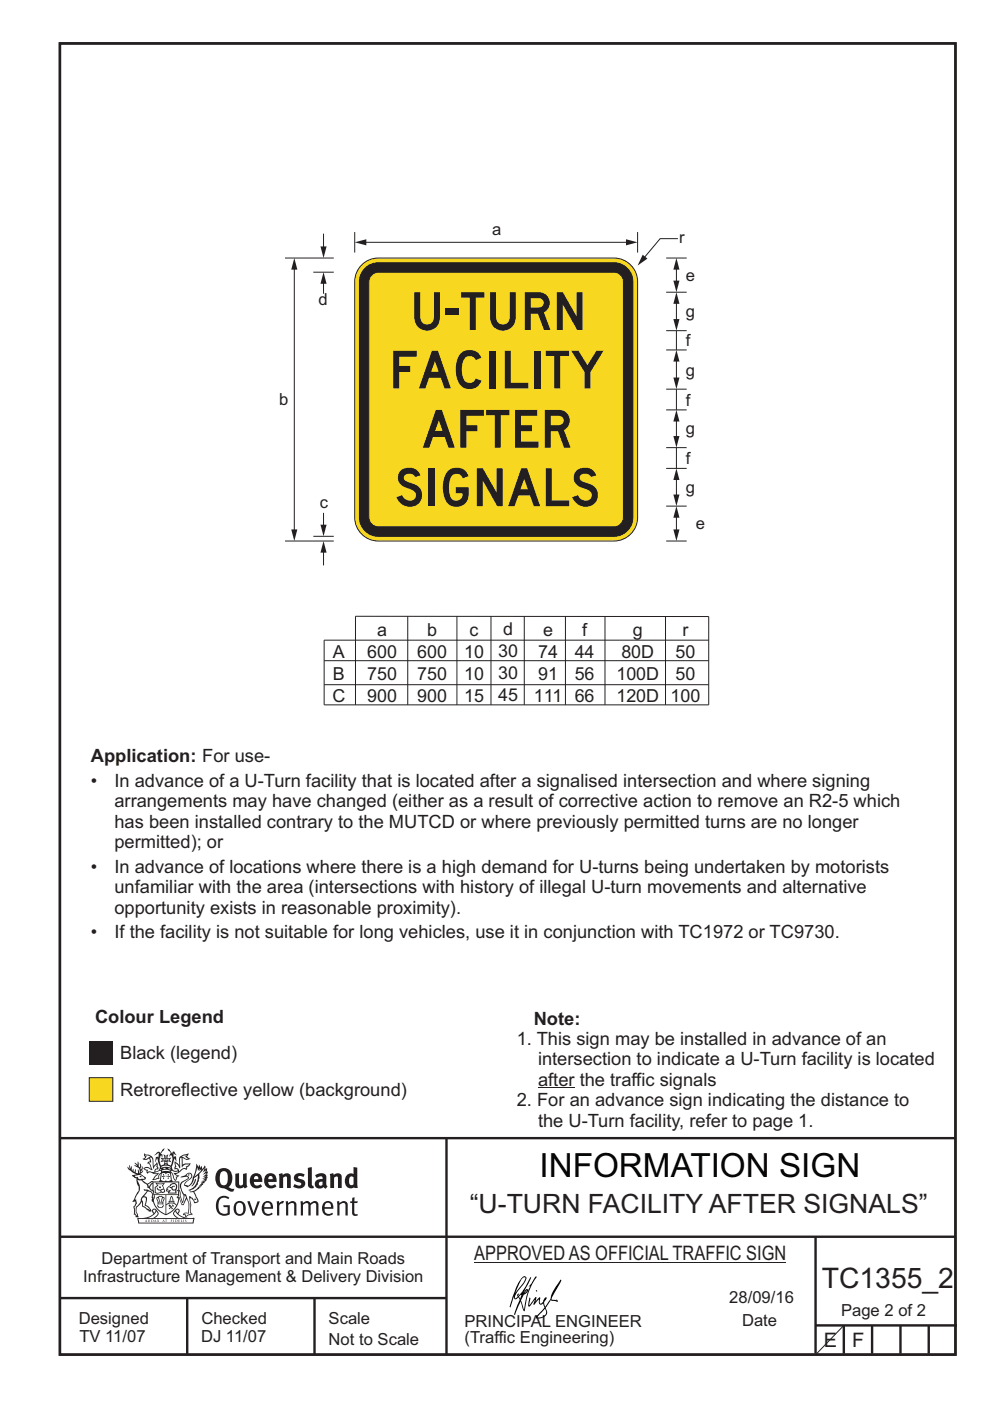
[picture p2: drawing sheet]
<svg xmlns="http://www.w3.org/2000/svg" width="210mm" height="297mm" viewBox="0 0 210 297" stroke-linecap="round" stroke-linejoin="round" font-family="sans-serif">
<g fill="none" stroke="#231f20" stroke-width=".51">
<path d="M12.7 9.2h190v278h-190zM12.7 241.3h189.9M94.7 241.4v45.8M12.7 275.2h82M12.7 262.2h190.1M39.7 275.2v12M66.7 275.2v12M173 262.2v24.8M173 281h30M179 281v6M185 281v6M191 281v6"/>
<path d="M197 281v6"/>
</g>
<g fill="#231f20">
<path d="M47 248.5a2.55 2.55 0 0 0 0 2.7l.3 .1a.81 .81 0 0 0 1-.9v-.6a1.04 1.04 0 0 0-1.1-1.5zM46.3 248.1a1.82 1.82 0 0 1 2.1-.2 1.82 1.82 0 0 1 .9 1.9 2.29 2.29 0 0 1-.8 1.9l.7 .3h.5l-.2 .6a2.87 2.87 0 0 1-2-.7 2.12 2.12 0 0 1-1.7-3.1z" fill-rule="evenodd"/>
<path d="M49.9 248.9l.8-.2v2a.46 .46 0 0 0 .2 .6 .46 .46 0 0 0 .7-.2v-2.2l.7-.2v2.4l.2 .5-.6 .4-.2-.3a1.02 1.02 0 0 1-1.2 .2 1.02 1.02 0 0 1-.6-1.1z" fill-rule="evenodd"/>
<path d="M54 249.5l-.1 .5h.9a.49 .49 0 0 0-.2-.6 .49 .49 0 0 0-.6 .1zM53.4 249.2a1.34 1.34 0 0 1 1.6-.3 1.34 1.34 0 0 1 .6 1.5v.2h-1.7a.77 .77 0 0 0 .5 .8 .77 .77 0 0 0 .9-.3l.3 .4a1.59 1.59 0 0 1-2.1 .2 1.59 1.59 0 0 1-.4-2z" fill-rule="evenodd"/>
<path d="M57 249.5l-.1 .5h.9a.49 .49 0 0 0-.2-.6 .49 .49 0 0 0-.6 .1zM56.4 249.2a1.34 1.34 0 0 1 1.6-.3 1.34 1.34 0 0 1 .7 1.5v.2h-1.8a.77 .77 0 0 0 .5 .8 .77 .77 0 0 0 .9-.3l.3 .4a1.59 1.59 0 0 1-2 .2 1.59 1.59 0 0 1-.5-2z" fill-rule="evenodd"/>
<path d="M59.1 248.9l.8-.2 .1 .4a.95 .95 0 0 1 1-.3 .95 .95 0 0 1 .7 .8v2.3h-.8v-2.3a.46 .46 0 0 0-.8 .1v2.2h-.9z" fill-rule="evenodd"/>
<path d="M62.5 249.1a1.75 1.75 0 0 1 2.1-.1l-.2 .5-.6-.2a.43 .43 0 0 0-.6 .3l.4 .3a1.04 1.04 0 0 1 1.2 1.2 1.04 1.04 0 0 1-1.4 .9l-1.2-.4 .3-.6 1 .4 .4-.4a.88 .88 0 0 0-1-.5l-.4-.2-.1-.4z" fill-rule="evenodd"/>
<path d="M65.3 247.6l.8-.2 .1 3.8 .2 .2 .2 .5a.88 .88 0 0 1-1-.1 .88 .88 0 0 1-.3-1z" fill-rule="evenodd"/>
<path d="M67.8 250.6a.43 .43 0 0 0-.1 .7 .43 .43 0 0 0 .7-.1v-.7zM66.8 249.2a1.7 1.7 0 0 1 2.4 .1v1.8l.3 .4-.4 .5-.5-.3a1.03 1.03 0 0 1-1.7-.2 1.03 1.03 0 0 1 .8-1.5h.7v-.4a.8 .8 0 0 0-1.2 .1z" fill-rule="evenodd"/>
<path d="M69.9 248.9l.8-.2 .1 .4a.95 .95 0 0 1 1-.3 .95 .95 0 0 1 .7 .8v2.3h-.8v-2.3a.46 .46 0 0 0-.8 .1v2.2h-.8z" fill-rule="evenodd"/>
<path d="M74.3 249.5a1.48 1.48 0 0 0 0 1.7l.4 .1 .3-.2v-1.5l-.3-.2zM75 247.4l.8 .2 .1 4.3h-.7l-.1-.2a1.26 1.26 0 0 1-1.4 0 1.26 1.26 0 0 1-.6-1.3 1.29 1.29 0 0 1 .5-1.3 1.29 1.29 0 0 1 1.4-.2z" fill-rule="evenodd"/>
<path d="M46.4 253.9a1.72 1.72 0 0 1 2.2 0l-.2 .3a1.24 1.24 0 0 0-1.4-.1 1.24 1.24 0 0 0-.7 1.3 1.49 1.49 0 0 0 1.3 2l.7-.2v-1.3h-.9l-.1-.4h1.4v2a1.93 1.93 0 0 1-2.2-.1 1.93 1.93 0 0 1-.7-2.2l.2-.7z" fill-rule="evenodd"/>
<path d="M50.3 255.2a1.65 1.65 0 0 0 .3 2.2 .99 .99 0 0 0 1-1.5 .78 .78 0 0 0-.4-.8 .78 .78 0 0 0-.9 .1zM50 254.9a1.33 1.33 0 0 1 1.6-.1 1.33 1.33 0 0 1 .5 1.5 1.31 1.31 0 0 1-1.3 1.5 1.31 1.31 0 0 1-1.3-1.6l.1-.5z" fill-rule="evenodd"/>
<path d="M52.5 254.7l.4-.1 .9 2.6 .8-2.5h.5l-1.1 3h-.5z" fill-rule="evenodd"/>
<path d="M56.2 255.2l-.2 .7h1.4a.7 .7 0 0 0-.3-.8 .7 .7 0 0 0-.9 .1zM55.9 255a1.22 1.22 0 0 1 1.5-.2 1.22 1.22 0 0 1 .5 1.5h-1.9a.93 .93 0 0 0 .5 1 .93 .93 0 0 0 1.2-.2l.1 .3a1.43 1.43 0 0 1-1.7 .1 1.43 1.43 0 0 1-.6-1.7z" fill-rule="evenodd"/>
<path d="M58.7 254.8l.4-.2 .1 .5 .4-.3 .6-.2-.2 .6a.66 .66 0 0 0-.8 .6v1.9h-.4z" fill-rule="evenodd"/>
<path d="M60.6 254.8l.4-.2 .1 .5a.94 .94 0 0 1 1-.4 .94 .94 0 0 1 .8 .7v2.3h-.5l-.1-2.5a.81 .81 0 0 0-1.2 .3v2.2h-.4z" fill-rule="evenodd"/>
<path d="M63.7 254.7l.5-.1 .1 .5 .4-.3a.78 .78 0 0 1 1.1 .3 .9 .9 0 0 1 1-.5 .9 .9 0 0 1 .7 .8v2.3h-.4l-.1-2.5a.67 .67 0 0 0-1.1 .3v2.2h-.5v-2.4l-.4-.2-.7 .4v2.2h-.5z" fill-rule="evenodd"/>
<path d="M69 255.2l-.2 .7h1.4a.7 .7 0 0 0-.3-.8 .7 .7 0 0 0-.9 .1zM68.7 255a1.22 1.22 0 0 1 1.5-.2 1.22 1.22 0 0 1 .5 1.5h-1.9a.93 .93 0 0 0 .5 1 .93 .93 0 0 0 1.2-.2l.1 .3a1.44 1.44 0 0 1-1.7 .1 1.44 1.44 0 0 1-.6-1.7z" fill-rule="evenodd"/>
<path d="M71.4 254.8l.5-.2 .1 .5a.94 .94 0 0 1 1-.4 .94 .94 0 0 1 .7 .7v2.3h-.4l-.1-2.5a.81 .81 0 0 0-1.2 .3v2.2h-.5z" fill-rule="evenodd"/>
<path d="M74.7 254l.5-.2v.9h.7l-.1 .4h-.7l.1 2.2 .1 .1h.5l.1 .3a.75 .75 0 0 1-1.2-.6v-2h-.4v-.4h.4z" fill-rule="evenodd"/>
<path d="M30.8 244.9l1.1 .3-.9 .5h-.4l.5-.5zM31.8 245.5l.2-.1a2.44 2.44 0 0 1 .4 2l.1 .4 .7-1-.1 .6 .3 .3a.57 .57 0 0 0-.6 .8l-1-.2-.5 .2 .1-.5-.7-.2 .6-.2 1 .5 .1-.1-.6-1.3-.2-.1 .5-.1zM30.7 244.5l-.2 .4 .3 .4-.6 .4a1.04 1.04 0 0 0 1.4-.1l.2 .7h-.4l-.2 .4a.94 .94 0 0 1 .9 1.1l-.2-.1a1.16 1.16 0 0 0-1.5-.1l.3 .4 .4 .2 .1 .5 .2 .2v-.2a.94 .94 0 0 1 1.1 .2h.9l-1.2 1.2a1.13 1.13 0 0 0 1.2-.2l.4-.1-.1-.4 .5-.7a.83 .83 0 0 0-.6 1.1l-.3-.1-.7 .3 1.1-1.4-.5 .2-.5-.1 1.3-.5-.2-.2-.8 .4v-.3l.2-.2 .3 .1 .1-.3-.2-.4v-.6l-.2-.3-.6 .9v-.7a1.42 1.42 0 0 0-1.7-1.8z" fill-rule="evenodd"/>
<path d="M38.5 245.3l.5-.3 .7-.1-.6 .3 .8 .5h-.3zM38.3 245.5h.2l.1 2a1.69 1.69 0 0 1 1.5-.7l-.7 .5 .1 .5a1.1 1.1 0 0 0-1.5 .6l-.1-.5-.2-.2h-.5l.2-.4-.2-.7a1.42 1.42 0 0 1 .8 1.1l.2-.1zM37.1 246.2l.1 1-.2 .3v.5l.6-.1 .1 .2a.96 .96 0 0 1-1.1-.1l-.1 .1a1.06 1.06 0 0 0 1.3 .2v.1a.72 .72 0 0 1-1 .2l.3 .5 .6 .3-.4 .1-.1 .7-.3-.4-.3-1.1-.4-.4 .4 .9a1.54 1.54 0 0 0 .6 1.2l.2-.3a.58 .58 0 0 1 .5-.7l.1-.2h-.3l-.4-.3 .9-.5a.93 .93 0 0 1 1.1-.5l.1 .2 .2-.1 .1-.5a.99 .99 0 0 0 .7-.9l-1.3 .1-.4 .3v-1.5l.9 .4 .8-.3h-.3l-.5-.4 .4-.7-.7 .2a1.46 1.46 0 0 0-1.3 2.1v.4l-.2-.4z" fill-rule="evenodd"/>
<path d="M35.6 248.9l.2 .1-.1 .4h.3l-.3 .1v.5l-.1-.6h-.3l.3-.1z" fill-rule="evenodd"/>
<path d="M34.6 248.9l.2 .1-.1 .3 .4 .1h-.4v.6l-.1-.5-.3-.1h.3z" fill-rule="evenodd"/>
<path d="M34.3 248.8a.57 .57 0 0 1 .9 .2 .57 .57 0 0 1 .9-.2l.2 1.4-.2 .1a.57 .57 0 0 1-.9-.1 .69 .69 0 0 1-1.1 0zM34.2 248.1l-.3 2.1-.2 .4h2.9l-.1-.4-.3-2.1h-.2v.3l-.8-.1-.9 .1 .1-.3z" fill-rule="evenodd"/>
<path d="M34.2 252.4a.3 .3 0 0 0 .6 0 .3 .3 0 0 0-.6 0zM33.3 251l.3 .3-.3 .3a.79 .79 0 0 0 0 1.3l.8-.2-.1-.3a.55 .55 0 0 1-.7-.6h.1l.1 .3 .4 .1 .8-.2-.4-.7 .4-.3-.7 .1zM33 250.7l1.1 .2 .9-.2-.4 .7 .4 1.1a.56 .56 0 0 1-.8 .3l-.2 .1a.73 .73 0 0 1-.9 .1 .73 .73 0 0 1-.3-.9v-.4l.5-.4z" fill-rule="evenodd"/>
<path d="M35.6 251.9l.7-.5a.58 .58 0 0 1 1-.1 .58 .58 0 0 1-.5 .9l-.2-.3a.43 .43 0 0 1 .6-.3v-.1a.57 .57 0 0 0-.8 .2l-.2-.1-.3 .2 .4 .1a.55 .55 0 0 0 .9 .5v.5h-1.3l.3-.4-.1-.2-.6 .1 .2-.2-.2-.1zM35.4 251.8l-.1 .2a.39 .39 0 0 0 .2 .7l.3-.1-.2 .5h1.9l-.1-.8a.86 .86 0 0 0-.1-1.4 .86 .86 0 0 0-1.3 .4z" fill-rule="evenodd"/>
<path d="M36 254.8h.8v.2h-.8zM36.4 253.8l.2 .8h-.4zM36.4 253.5l-.3 .5-.1 .6h-.2v.4l-.7 .4 .1 .2a1.48 1.48 0 0 1 2.2 .1l.2-.1-.6-.5v-.5h-.2l-.1-.6z" fill-rule="evenodd"/>
<path d="M35.8 255.4l.3 .1 .2 .3 .3-.2-.2-.2a.38 .38 0 0 1 .4 .5l-.1-.2-.3 .3 .3 .2-.3 .2-.1-.3-.4 .3-.1-.2 .4-.3-.2-.1-.1 .1z" fill-rule="evenodd"/>
<path d="M34.5 254h.2v.2l-.3 .6h-.1zM33.6 255.3h.9v.2a.55 .55 0 0 1-.8 .4v-.2h-.2zM33.4 254h.2l.2 .8h-.2zM33.6 255h.8l.1 .1-.8 .1zM33.8 253.7h.5l-.2 1.1h-.2zM33.3 253.8l-.1 .3 .3 1.2a.48 .48 0 0 0-.1 .5 .48 .48 0 0 0 .4 .3l.6-.1a.49 .49 0 0 0 .2-.7l.3-1.2-.1-.3a1.42 1.42 0 0 0-1.5 0z" fill-rule="evenodd"/>
<path d="M33.6 251.6h.5l.1 .3h-.4z" fill-rule="evenodd"/>
<path d="M41.3 250.1l.3-.2-.2 .9-.6 .7h-.2l.5-.7z" fill-rule="evenodd"/>
<path d="M39.7 249l.3-.2 .5 .2a.88 .88 0 0 1-.6 1.1 1.22 1.22 0 0 0-.8 1.3l.5 .2a.72 .72 0 0 0 .9-.4l.5-.8 .2-.6 .8-.6v.3a2.85 2.85 0 0 1-2 2.8l.1 .1a2.13 2.13 0 0 0 1.9-1.5l-.1-.2a2.01 2.01 0 0 0 .3-1.8l1.2-1.3-.4 1 .7-.5-.7 1 .8-.4-.8 .8 .7-.1-.9 .5 .8-.1-.8 .4h.7l-.8 .3 .3 .2h-.4l.2 .4-.4-.1 .2 .3h-.4l.1 .3h-.1a2.16 2.16 0 0 1-2 1l.1 .2h.4a.76 .76 0 0 1 .7 .7l.5 1.2-.6 .2a1.45 1.45 0 0 0-1.2-1.3l.3 1.8-.1 1.9 .4 .2a1.07 1.07 0 0 0-1.2 .4v-.3l-.5-.2a.87 .87 0 0 1 1-.1l.1-.7a4.4 4.4 0 0 0-.6-3.1l-.1-.3h-.2a2.16 2.16 0 0 1-.7-2.2l.3-.3 1.2-.8a.55 .55 0 0 0-.4-.7zM37.8 252.4a.76 .76 0 0 1 .3 1.1l.6 1.6 .4-1.7 .2 .1a.61 .61 0 0 1-.1 .9l-.3 .9h-.2l-.7-1.6-.3 .1a1.18 1.18 0 0 0 .1-1.4zM41.8 247.5l.2 .8 .3-.6v.6l.3-.5a1.9 1.9 0 0 1-1.1 1.4l-.3 .3zM38.2 249.6l1.4-.1 .2 .1v.3l-.5 .3a1.26 1.26 0 0 0-1 1.9l.2 .7a1.84 1.84 0 0 1 .2 2l-.4-1.3a.96 .96 0 0 0-.4-1.3l-.4 .3a.78 .78 0 0 1-.1 1.3l.2 .2h.4l.4 1.1a.38 .38 0 0 0 .2 .4 .38 .38 0 0 0 .4-.1l.6-1.2a2.94 2.94 0 0 1 .3 2.5v.5l-.8-.1-.3 .4v.2l.4-.1 .1 .4 .2 .1a1.02 1.02 0 0 1 1.3-.5l-.1-.4-.3-.1 .2-1.7-.3-1.4 .1 .1a1.14 1.14 0 0 1 .7 .9 .63 .63 0 0 0 .9-.2 .63 .63 0 0 0-.2-.8l-.6-1.3 .9-.6 .2-.3 .2-.1v-.2h.3l-.1-.3h.4l-.1-.3 .5-.1-.2-.2 .5-.4 .1-.2-.3 .1 .5-.6-.3 .1 .3-.6-.4 .1 .4-.5v-.3l-.3 .2 .1-.6v-.3l-.4 .3-.1-.8-.5 .8-.2-.7-.2 .5-.3-.8-.1 .6-.5-.8-.1 1.4-.7 1.9a1.81 1.81 0 0 1-.9 1.4l-.6-.2a1.75 1.75 0 0 1 1.1-1.2 .75 .75 0 0 0 .1-1.3 .75 .75 0 0 0-1.2 .5z" fill-rule="evenodd"/>
<path d="M41.2 254.2l.3-.1 .1 .3h-.4z" fill-rule="evenodd"/>
<path d="M29.4 258.4h11.6l-.2 .8h-11.3zM31.3 258.2l.5-.1a2.48 2.48 0 0 0 1.4-1.3l.2 .6-.5 .5-.4 .3zM32.5 256.6l.3-.2 .2 .2-.3 .6zM37.2 256.8a2.65 2.65 0 0 0 1.8 1.4h-1.1l-.5-.3-.5-.5zM37.4 256.6l.2-.2 .3 .2-.3 .6zM29.2 258.2l.1 1.2h11.7l.3-1.1-.2-.1a4.1 4.1 0 0 1-3.3-.9l.3-.4-.1-.5a1.06 1.06 0 0 0-1.3 .9l.2 .4 .6 .5h-4.7l.3-.1a.84 .84 0 0 0 .6-.7 .84 .84 0 0 0-.5-.9l-.3-.2-.5 .1-.1 .5 .3 .4a4.2 4.2 0 0 1-3.4 .9z" fill-rule="evenodd"/>
<path d="M31 258.7l.1 .2h-.2zM31 258.6l-.3 .5 .4-.1 .2 .1z" fill-rule="evenodd"/>
<path d="M31.3 258.6h.2v.4a.25 .25 0 0 0 .3-.1 .25 .25 0 0 0-.1-.3h.1a.29 .29 0 0 1 0 .4 .29 .29 0 0 1-.4 0 .29 .29 0 0 1 0-.4z" fill-rule="evenodd"/>
<path d="M32.2 258.6a.22 .22 0 0 1 .3 .2 .22 .22 0 0 1-.3 .2zM32 258.6v.5a.33 .33 0 0 0 .5-.1 .33 .33 0 0 0 0-.4 .33 .33 0 0 0-.5 0z" fill-rule="evenodd"/>
<path d="M32.9 258.7l.1 .2h-.2zM32.9 258.6l-.2 .5 .3-.1 .2 .1z" fill-rule="evenodd"/>
<path d="M33.3 258.6h.2v.2l.3-.2-.2 .2 .2 .3-.3-.2-.1 .2h-.1l.2-.3z" fill-rule="evenodd"/>
<path d="M34.7 258.7l.1 .2h-.2zM34.7 258.6l-.3 .5 .4-.1 .2 .1z" fill-rule="evenodd"/>
<path d="M35 258.6h.4h-.1v.5h-.2l.1-.5z" fill-rule="evenodd"/>
<path d="M36.2 258.6h.3h-.2v.2h.2h-.2l.1 .3h-.2z" fill-rule="evenodd"/>
<path d="M36.7 258.6h.2v.5h-.2z" fill-rule="evenodd"/>
<path d="M37.3 258.6a.22 .22 0 0 1 .3 .2 .22 .22 0 0 1-.3 .2zM37.1 258.6v.5a.33 .33 0 0 0 .5-.1 .33 .33 0 0 0 0-.4 .33 .33 0 0 0-.5 0z" fill-rule="evenodd"/>
<path d="M37.8 258.6h.3h-.1v.2h.1h-.1v.2l.1 .1h-.3z" fill-rule="evenodd"/>
<path d="M38.3 258.6h.3l-.1 .4 .2 .1h-.4z" fill-rule="evenodd"/>
<path d="M38.9 258.6h.2v.5h-.2z" fill-rule="evenodd"/>
<path d="M39.3 258.6h.2l-.2 .1 .2 .2-.1 .2h-.1v-.2l.2 .1z" fill-rule="evenodd"/>
<path d="M34.2 247.4a1.51 1.51 0 0 1 2 .2 2.67 2.67 0 0 0-2.1 0zM35.7 247.6l.4 .2 .1 .2-.4-.1zM34.6 247.7l.4-.1 .2 .2h-.4zM34 247.9l.3 .1-.3 .1zM34.9 246.9l.3-.2 .2 .2zM34.9 245.7h.2v.4h-.2zM35 245.1l.2 .2 .2-.2-.1 .4h-.2zM35.1 246.3h.2l.1 .4-.2-.2-.2 .2zM35.3 245.7h.2v.4h-.2zM34.4 245.7l.3 .1v.2l-.3 .1 .2-.2zM35.7 245.8l.3-.1-.2 .2 .2 .2-.4-.1zM32.7 244.9l1-.5-.1 1-.2-.1-.4 .1-.2 1.1 .5-1 .2 .9a1.84 1.84 0 0 1 .3 1.7l.4 .1a2.48 2.48 0 0 1 2.2 .1l.2-.3-.2-.7 .7-1.7 .4 .6-.2-1-.2-.1-.2 .3v-.9l.6 .4-.6-.7h-.3l-.1 .4-.5-.8-.5-.3 .2 .4 .5 .6-.4 .7 .4-.3a2.06 2.06 0 0 1 0 2.2l-.6-.2-.1-.6 .1-.1 .8 .2-.4-.5 .4-.5-.7 .2-.2-.2 .2-.7-.5 .4-.5-.4 .2 .7-.2 .2-.7-.2 .4 .5-.4 .5 .7-.2 .2 .1-.2 .6-.5 .2a2.02 2.02 0 0 1 0-2.2l.3 .5-.1-.6-.3-.1 .8-1.2-.5 .3-.4 .7-.2-.3a.8 .8 0 0 0-.8 .5z" fill-rule="evenodd"/>
<path d="M29.2 250.1l.3 .2a.61 .61 0 0 1 .8 .3l.3 .2a.8 .8 0 0 1 .6 1l.4 .1 .5 .6a1 1 0 0 1 .5 1l-.1 .7v-.5h-.1a.96 .96 0 0 0-.8-1.3l-.3-.2h-.6l-.1-.1-.2 .1 .2 .3h.5l-1.1 1.4-.2 .9-.4 .6a1.33 1.33 0 0 0-.5 1.8l.2 .5a1.26 1.26 0 0 1-.5-1.4l-.1-.4a1.56 1.56 0 0 0 .4-1.7l-.3 .2 .2-.5a3.2 3.2 0 0 0 .7-3zM30.4 253.9h.4a2.06 2.06 0 0 1-.1 1.6l.7 .5 .4 .5-.6-.2-.8-.6-.1-.9a.51 .51 0 0 1 .1-.9zM28.6 249.3a1.52 1.52 0 0 1 2.1 .6l-1.1 .1-.2-.1-.2-.4-.4 .1zM27.5 247v.8l-.3-.4-.2 .1a3.1 3.1 0 0 0 2 1.5l-1 .1 .5 .6 .5 .1v1.1a1.84 1.84 0 0 1-.2 2.5l-.4 .9-.4 .4 .3 .1 .4-.1 .1 .4-.2 .5-.3 .2 .1 1.8 .2-.1 .2 .6h.2l.4-.1-.1-.5a1.3 1.3 0 0 1-.1-1.6l.8-1.1 .2 1.1 .6 .2 .4 .6 .2-.2 .2 .4 .5-.1a1.85 1.85 0 0 0-1.2-1.3l.1-.3a1.39 1.39 0 0 0 0-1.5h-.5l.5-.6a.66 .66 0 0 1 .9-.4 .66 .66 0 0 1 .3 .9l-.1 .4h.2v.1l-.2 .3 .2 .5 .2-.3a2.24 2.24 0 0 0 .1-2.2 .73 .73 0 0 1-.7-.6 .73 .73 0 0 1 .5-.8l.1-.2a.94 .94 0 0 0-.9 .8 .48 .48 0 0 1-.1-.5 .48 .48 0 0 1 .5-.3l.5-.3a.51 .51 0 0 0-.8 .2l-.5 .3-1-.8 .6-.1 .1-.5-1.1-.7 .5-.4v-.4l-.5 .5 .1-.2a.69 .69 0 0 0 .2-1.1v.5l-.3 .2 .1-1.1-.3-.2 .1 .6-.1 .2-.4-1.2v.6l-.7-.3 .6 .6-.6-.2 .2 .3a1 1 0 0 1 .8 1.5l-.2-.8v.8l-.5-.2-.1-.7-.2 .6-.2-.1v-.6l-.2 .4-.2-.2 .1-.7-.2 .5z" fill-rule="evenodd"/>
<path d="M29.5 249.5l.3-.2 .3 .3z" fill-rule="evenodd"/>
<path d="M32.4 250.5h5.6v2l-.2-.1v-1.7h-5.2v2.5h5.2v-.8l.1 .2-.1 1.1v-.3h-2.5v4a4.1 4.1 0 0 0 2.6-3.6l.1-.1a4 4 0 0 1-2.8 3.9 4.2 4.2 0 0 1-2.8-4.7l.1 1.3 .1-.1a3.8 3.8 0 0 0 2.5 3.3v-4h-2.5l-.2-.9z" fill-rule="evenodd"/>
<circle cx="40" cy="249.1" r=".17"/>
</g>
<path d="M100.6 267.7h66.2M179 281l-6 6.2" fill="none" stroke="#231f20" stroke-width=".21"/>
<g fill="#000">
<path d="M111.6 273.7l.2-.2-.5 .7zM110.4 274.5l.2 .1-.3 .8-.2-.5zM110.9 270.9h.5a9.3 9.3 0 0 1-2 3.1l-.1 .3 1-2.5zM110.6 271a14.7 14.7 0 0 0-2.2 4.9l-.3 1.2 .1 .1 .8-2.3a.42 .42 0 0 0 .2 .6 .42 .42 0 0 0 .6-.3l.2-.1 .2 .5-1.1 3.2h.2l1.1-2.9 .6 1.9 .2 .2 .2-.5a13.5 13.5 0 0 1 2-6.2l.4-.5-.1-.2-1.6 2.1 .4-.1a14.9 14.9 0 0 0-1.3 5.1l-.4-1.1a1.39 1.39 0 0 1 .2-1.9l.1-.2a.92 .92 0 0 0 .8-1.2 .75 .75 0 0 0-.8 .7l-.1 .2 1.6-3.4h-.1l-.4 .7a10.5 10.5 0 0 1-2.2 3.3l.2-.5a.32 .32 0 0 0-.4 .2 .32 .32 0 0 0 .1 .4l-.5 .4a3.2 3.2 0 0 1 1.1-2.3l.5-.6a2.49 2.49 0 0 0 .7-1.6l-.4-.2z" fill-rule="evenodd"/>
<path d="M113.7 273.6l.3 .2h-.3z" fill-rule="evenodd"/>
<path d="M115.6 277.5a1.15 1.15 0 0 1 .1 1.3 1.15 1.15 0 0 1-1.2 .5l-.6 .1zM112.2 275.2l-.2 1.6 .2 .2 1.2-1.5-.2 1.1 1.1-1.1a.94 .94 0 0 0 .4 1.1l.5-.3 .3 .9-1.2 1.3a.98 .98 0 0 0-.5 1 1.9 1.9 0 0 0 2.3-1.3l-.1-.2a1.02 1.02 0 0 1 .2-1.4l.6-1 1.5 .3-.2-.4v.2l-1.1-.1v-.3l2-3.6 .1-.2-.2-.2-1.7 2.8a6.6 6.6 0 0 1-1.6 2.9l-.1-.2a1.01 1.01 0 0 1 .4-1.4l.1-.2-.3-.1-.4 .4-.1 .5-.6 .4-.1-.4 .1-.9-.2-.1-.9 1 .3-1h-.2l-1.4 1.8 .3-1.5v-.1z" fill-rule="evenodd"/>
</g>
<path d="M12.7 9.2h190v278h-190z" fill="none" stroke="#231f20" stroke-width=".51"/>
<path d="M18.9 228.5h5v5h-5z" fill-rule="evenodd" fill="#f7d71f" stroke="#231f20" stroke-width=".21"/>
<path d="M18.9 220.8h5v5h-5z" fill="#231f20"/>
<path d="M86.5 130.7v18.7M96.9 130.7v18.7M104.1 130.7v18.7M111.2 130.7v18.7M119.9 130.7v18.7M128.3 130.7v18.7M141.2 130.7v18.7M150.3 135.7h-81.5v13.7h81.5v-18.7h-74.9v18.7M68.8 145.2h81.5M68.8 140.1h81.5M114.1 230.6h7.8" fill="none" stroke="#231f20" stroke-width=".21"/>
<path d="M76.4 56.5a5 5 0 0 1 3.8-1.8h50a5 5 0 0 1 5 5v50a5 5 0 0 1-5 5h-50a5 5 0 0 1-5-5v-50a5 5 0 0 1 1.2-3.2z" fill-rule="evenodd" fill="#f7d71f" stroke="#231f20" stroke-width=".21"/>
<path d="M77.4 56.9a4 4 0 0 1 2.8-1.2h50a4 4 0 0 1 4 4v50a4 4 0 0 1-4 4h-50a4 4 0 0 1-4-4v-50a4 4 0 0 1 1.2-2.8z" fill-rule="evenodd" fill="#231f20" stroke="#1d1f21" stroke-width=".21"/>
<path d="M78.8 58.3l.9-.5 .5-.1h50a2.01 2.01 0 0 1 2 2v50a2.01 2.01 0 0 1-2 2h-50a2.01 2.01 0 0 1-2-2v-50l.1-.5z" fill-rule="evenodd" fill="#f7d71f" stroke="#231f20" stroke-width=".21"/>
<path d="M77.5 51.4h55.4M135.2 49.2v4.3" fill="none" stroke="#231f20" stroke-width=".21"/>
<g fill="#231f20">
<path d="M75.2 51.4l2.5-.7v1.3z"/>
<path d="M132.8 50.7l2.4 .7-2.4 .6z"/>
</g>
<path d="M143.5 109.6v2.8" fill="none" stroke="#231f20" stroke-width=".21"/>
<g fill="#231f20">
<path d="M143.5 107.3l.6 2.5h-1.3z"/>
<path d="M142.8 112.2h1.3l-.6 2.5z"/>
</g>
<path d="M75.2 49.2v4.3M143.5 101.6v3.4" fill="none" stroke="#231f20" stroke-width=".21"/>
<g fill="#231f20">
<path d="M143.5 99.3l.6 2.5h-1.3z"/>
<path d="M142.8 104.8h1.3l-.6 2.5z"/>
</g>
<path d="M143.8 50.6h-3.8l-3.3 3.9" fill="none" stroke="#231f20" stroke-width=".21"/>
<path d="M136.3 54l1 .8-2.1 1.5z" fill="#231f20"/>
<path d="M143.5 57v2.7M141.3 99.3h4.3M143.5 94.9v4.4M141.3 107.3h4.3" fill="none" stroke="#231f20" stroke-width=".21"/>
<g fill="#231f20">
<path d="M143.5 54.7l.6 2.5h-1.3z"/>
<path d="M142.8 59.5h1.3l-.6 2.5z"/>
</g>
<path d="M141.3 54.7h4.3M141.3 62h4.3M143.5 64.2v3.6" fill="none" stroke="#231f20" stroke-width=".21"/>
<g fill="#231f20">
<path d="M143.5 62l.6 2.4h-1.3z"/>
<path d="M142.8 67.6h1.3l-.6 2.5z"/>
</g>
<path d="M143.5 89.2v3.4" fill="none" stroke="#231f20" stroke-width=".21"/>
<g fill="#231f20">
<path d="M143.5 86.9l.6 2.5h-1.3z"/>
<path d="M142.8 92.4h1.3l-.6 2.5z"/>
</g>
<path d="M143.5 76.5v3.7M141.3 86.9h4.3M141.3 94.9h4.3M143.5 82.5v4.4" fill="none" stroke="#231f20" stroke-width=".21"/>
<g fill="#231f20">
<path d="M143.5 74.2l.6 2.5h-1.3z"/>
<path d="M142.8 80h1.3l-.6 2.5z"/>
</g>
<path d="M62.4 57v55.4M141.3 70.1h4.3M141.3 74.2h4.3M143.5 70.1v4.1M141.3 82.5h4.3M66.4 113.7h4.4" fill="none" stroke="#231f20" stroke-width=".21"/>
<g fill="#231f20">
<path d="M62.4 54.7l.7 2.5h-1.3z"/>
<path d="M61.8 112.2h1.3l-.7 2.5z"/>
</g>
<path d="M68.6 108.7v2.7" fill="none" stroke="#231f20" stroke-width=".21"/>
<path d="M68 111.2h1.3l-.7 2.5z" fill="#231f20"/>
<path d="M60.5 54.7h10.3M66.4 57.7h4.4M68.6 49.5v2.9" fill="none" stroke="#231f20" stroke-width=".21"/>
<path d="M68 52.2h1.3l-.7 2.5z" fill="#231f20"/>
<path d="M68.6 60v2.3" fill="none" stroke="#231f20" stroke-width=".21"/>
<path d="M68.6 57.7l.7 2.5h-1.3z" fill="#231f20"/>
<path d="M60.5 114.7h10.3M68.6 117v2.9M141.3 114.7h4.3" fill="none" stroke="#231f20" stroke-width=".21"/>
<path d="M68.6 114.7l.7 2.5h-1.3z" fill="#231f20"/>
<g font-size="11.1" fill="#231f20">
<text x="86.9" y="70">U-TURN</text>
<text x="82.5" y="82.4">FACILITY</text>
<text x="89.5" y="94.9">AFTER</text>
<text x="83.7" y="107.3">SIGNALS</text>
</g>
<text font-size="7.1" fill="#010202" x="114.4" y="249.5">INFORMATION SIGN</text>
<text font-size="6" fill="#231f20" x="174.3" y="273.1">TC1355_2</text>
<text font-size="5.6" fill="#231f20" x="99.6" y="257.2">“U-TURN FACILITY AFTER SIGNALS”</text>
<g font-size="4.2" fill="#231f20">
<text x="100.6" y="267.2">APPROVED AS OFFICIAL TRAFFIC SIGN</text>
<text x="174.7" y="285.6">E</text>
<text x="180.8" y="285.6">F</text>
</g>
<g font-size="3.9" fill="#231f20">
<text x="19.3" y="161.6">Application: For use-</text>
<text x="19.3" y="166.9">•</text>
<text x="24.3" y="166.9">In advance of a U-Turn facility that is located after a signalised intersection and where signing</text>
<text x="24.3" y="171.2">arrangements may have changed (either as a result of corrective action to remove an R2-5 which</text>
<text x="24.3" y="175.5">has been installed contrary to the MUTCD or where previously permitted turns are no longer</text>
<text x="24.3" y="179.9">permitted); or</text>
<text x="19.3" y="185.1">•</text>
<text x="24.3" y="185.1">In advance of locations where there is a high demand for U-turns being undertaken by motorists</text>
<text x="24.3" y="189.4">unfamiliar with the area (intersections with history of illegal U-turn movements and alternative</text>
<text x="24.3" y="193.7">opportunity exists in reasonable proximity).</text>
<text x="19.3" y="198.9">•</text>
<text x="24.3" y="198.9">If the facility is not suitable for long vehicles, use it in conjunction with TC1972 or TC9730.</text>
<text x="20.1" y="216.9">Colour Legend</text>
<text x="109.6" y="221.5">1. This sign may be installed in advance of an</text>
<text x="113.2" y="217.3">Note:</text>
<text x="25.5" y="224.6">Black (legend)</text>
<text x="114.1" y="225.9">intersection to indicate a U-Turn facility is located</text>
<text x="25.5" y="232.5">Retroreflective yellow background)</text>
<text x="63.5" y="232.5">(</text>
<text x="114.1" y="230.2">after the traffic signals</text>
<text x="109.6" y="234.5">2. For an advance sign indicating the distance to</text>
<text x="114.1" y="238.9">the U-Turn facility, refer to page 1.</text>
</g>
<g font-size="3.8" fill="#231f20">
<text x="80" y="134.8">a</text>
<text x="90.6" y="134.8">b</text>
<text x="99.6" y="134.8">c</text>
<text x="106.7" y="134.7">d</text>
<text x="115.2" y="134.8">e</text>
<text x="123.5" y="134.8">f</text>
<text x="134.2" y="134.8">g</text>
<text x="144.8" y="134.8">r</text>
<text x="70.6" y="139.4">A</text>
<text x="77.9" y="139.4">600</text>
<text x="88.5" y="139.4">600</text>
<text x="98.4" y="139.4">10</text>
<text x="105.6" y="139.3">30</text>
<text x="105.6" y="144">30</text>
<text x="114.2" y="139.4">74</text>
<text x="121.9" y="139.4">44</text>
<text x="131.8" y="139.4">80D</text>
<text x="143.3" y="139.5">50</text>
<text x="70.5" y="148.8">C</text>
<text x="70.6" y="144.1">B</text>
<text x="77.9" y="144.1">750</text>
<text x="77.9" y="148.8">900</text>
<text x="88.5" y="144.1">750</text>
<text x="88.5" y="148.8">900</text>
<text x="98.4" y="144.1">10</text>
<text x="98.4" y="148.8">15</text>
<text x="105.6" y="148.6">45</text>
<text x="113.3" y="148.8">111</text>
<text x="114.2" y="144.1">91</text>
<text x="121.9" y="144.1">56</text>
<text x="121.9" y="148.8">66</text>
<text x="130.7" y="144.1">100D</text>
<text x="130.7" y="148.8">120D</text>
<text x="142.2" y="148.8">100</text>
<text x="143.3" y="144.2">50</text>
</g>
<g font-size="3.5" fill="#231f20">
<text x="104.4" y="49.8">a</text>
<text x="144.1" y="51.6">r</text>
<text x="145.5" y="59.6">e</text>
<text x="67.6" y="64.8">d</text>
<text x="145.5" y="67.3">g</text>
<text x="145.5" y="73.4">f</text>
<text x="145.5" y="79.6">g</text>
<text x="59.2" y="86">b</text>
<text x="145.5" y="86">f</text>
<text x="145.5" y="92.1">g</text>
<text x="145.5" y="98.4">f</text>
<text x="67.8" y="107.6">c</text>
<text x="145.5" y="104.6">g</text>
<text x="147.6" y="112.2">e</text>
<text x="21.5" y="267.9">Department of Transport and Main Roads</text>
<text x="17.7" y="271.8">Infrastructure Management &amp; Delivery Division</text>
<text x="16.7" y="280.7">Designed</text>
<text x="42.7" y="280.7">Checked</text>
<text x="69.7" y="280.7">Scale</text>
<text x="98.5" y="281.4">PRINCIPAL ENGINEER</text>
<text x="154.7" y="276.2">28/09/16</text>
<text x="157.4" y="281.2">Date</text>
<text x="178.4" y="279">Page 2 of 2</text>
<text x="16.8" y="284.6">TV 11/07</text>
<text x="42.6" y="284.6">DJ 11/07</text>
<text x="69.7" y="285.2">Not to Scale</text>
<text x="98.5" y="284.8">(Traffic Engineering)</text>
</g>
</svg>
